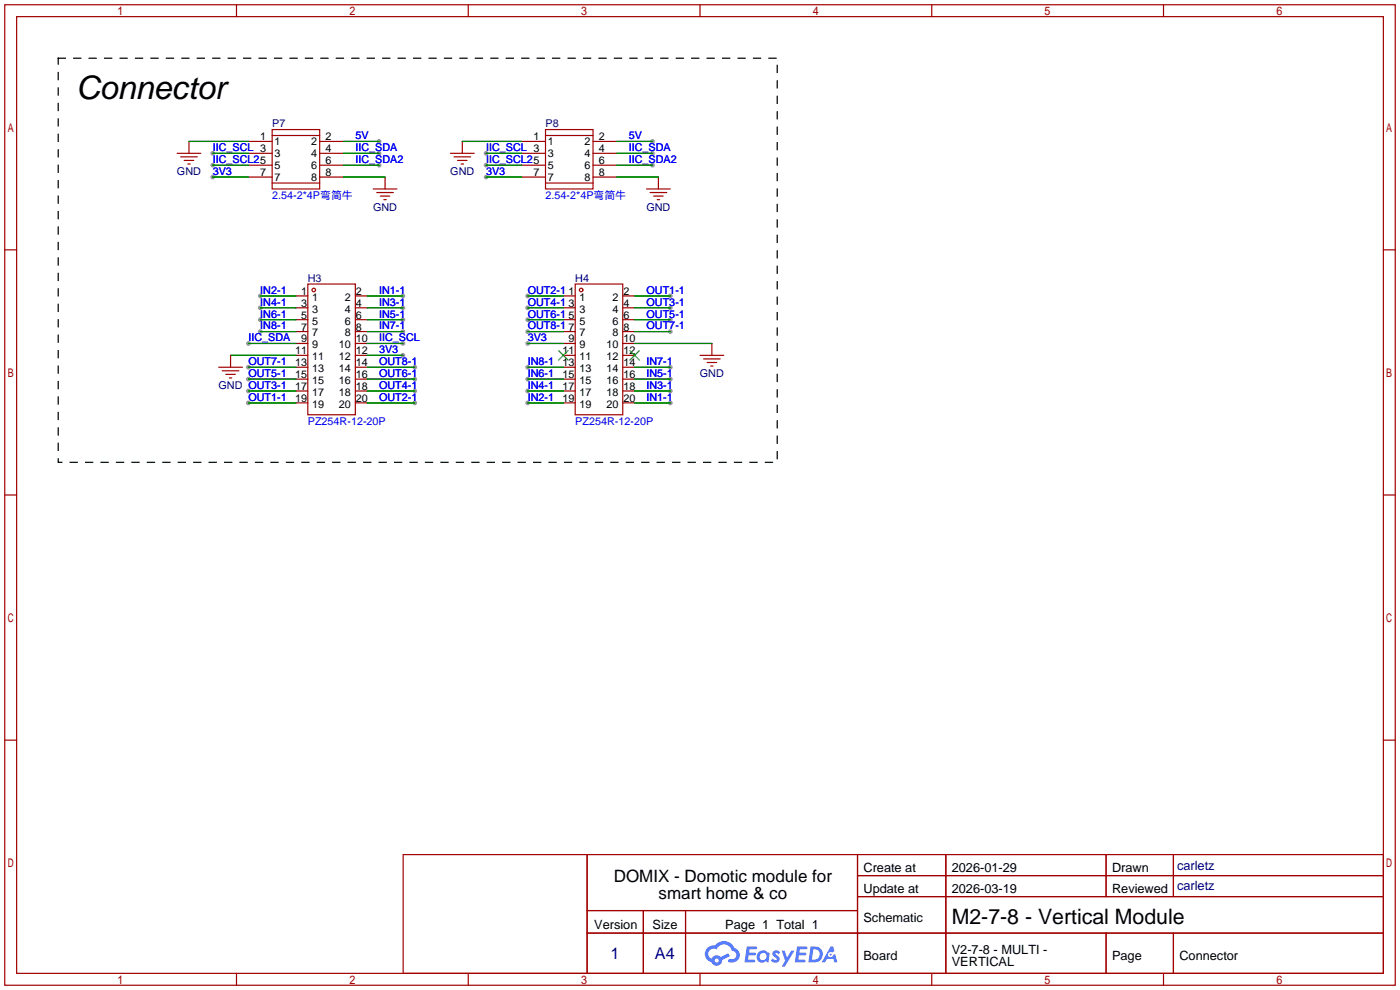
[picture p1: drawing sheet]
<svg xmlns="http://www.w3.org/2000/svg" width="299mm" height="212mm" viewBox="0 0 299 212" stroke-linecap="round" stroke-linejoin="round" font-family="sans-serif">
<g fill="#999">
<circle cx="86.1" cy="63.2" r=".51"/>
<circle cx="55.6" cy="63.2" r=".51"/>
<circle cx="86.1" cy="65.8" r=".51"/>
<circle cx="86.1" cy="68.3" r=".51"/>
<circle cx="86.1" cy="70.9" r=".51"/>
<circle cx="55.6" cy="65.8" r=".51"/>
<circle cx="55.6" cy="68.3" r=".51"/>
<circle cx="55.6" cy="70.9" r=".51"/>
<circle cx="86.1" cy="73.4" r=".51"/>
<circle cx="53.1" cy="73.4" r=".51"/>
<circle cx="143.3" cy="86.1" r=".51"/>
<circle cx="143.3" cy="83.6" r=".51"/>
<circle cx="143.3" cy="81" r=".51"/>
<circle cx="143.3" cy="78.5" r=".51"/>
<circle cx="143.3" cy="70.9" r=".51"/>
<circle cx="143.3" cy="68.3" r=".51"/>
<circle cx="143.3" cy="65.8" r=".51"/>
<circle cx="143.3" cy="63.2" r=".51"/>
<circle cx="112.8" cy="63.2" r=".51"/>
<circle cx="112.8" cy="65.8" r=".51"/>
<circle cx="112.8" cy="68.3" r=".51"/>
<circle cx="112.8" cy="70.9" r=".51"/>
<circle cx="112.8" cy="73.4" r=".51"/>
<circle cx="112.8" cy="78.5" r=".51"/>
<circle cx="112.8" cy="81" r=".51"/>
<circle cx="112.8" cy="83.6" r=".51"/>
<circle cx="112.8" cy="86.1" r=".51"/>
<circle cx="45.5" cy="32.8" r=".51"/>
<circle cx="45.5" cy="35.3" r=".51"/>
<circle cx="45.5" cy="37.8" r=".51"/>
<circle cx="81" cy="32.8" r=".51"/>
<circle cx="81" cy="30.2" r=".51"/>
<circle cx="81" cy="35.3" r=".51"/>
<circle cx="103.9" cy="32.8" r=".51"/>
<circle cx="103.9" cy="35.3" r=".51"/>
<circle cx="103.9" cy="37.8" r=".51"/>
<circle cx="139.4" cy="32.8" r=".51"/>
<circle cx="139.4" cy="30.2" r=".51"/>
<circle cx="139.4" cy="35.3" r=".51"/>
<circle cx="88.6" cy="78.5" r=".51"/>
<circle cx="88.6" cy="81" r=".51"/>
<circle cx="88.6" cy="83.6" r=".51"/>
<circle cx="88.6" cy="86.1" r=".51"/>
<circle cx="53.1" cy="78.5" r=".51"/>
<circle cx="53.1" cy="81" r=".51"/>
<circle cx="53.1" cy="83.6" r=".51"/>
<circle cx="53.1" cy="86.1" r=".51"/>
<circle cx="86.1" cy="75.9" r=".51"/>
</g>
<g fill="none" stroke="#a10000" stroke-width=".25">
<path d="M1 1h297.2v209.6h-297.2zM3.6 3.6h292.1v204.4h-292.1zM50.5 1v2.6M100.1 1v2.6M149.6 1v2.6M199.1 1v2.6M248.7 1v2.6M1 53.4h2.6M295.7 53.4h2.5M1 105.8h2.6M295.7 105.8h2.5M1 158.2h2.6"/>
<path d="M295.7 158.2h2.5M50.5 208v2.6M100.1 208v2.6M149.6 208v2.6M199.1 208v2.6M248.7 208v2.6"/>
</g>
<g fill="#5487ff">
<path d="M165.3 203.3a.99 .99 0 0 1 1.4 .2l-.3 .5a.39 .39 0 0 0-.3-.3 .39 .39 0 0 0-.4 .1l.1 .1a1.02 1.02 0 0 1 .6 1.6 1.17 1.17 0 0 1-1.7-.2l.4-.5 .6 .4 .3-.1v-.3a1.01 1.01 0 0 1-.7-1.5z"/>
<path d="M167.1 203.2h.6l.5 1.5 .9-1.5h.7l-2.1 3.4h-.7l.8-1.3z"/>
<path d="M159.6 202.3h1.9l.3 .1-.1 .4-1.5 .1-.1 .7h1.2l.3 .3-.3 .3h-1.3l-.1 .9h1.4l.1 .3-.1 .2-2.2 .1z"/>
<path d="M170.4 202.3h1.9l.2 .1-.1 .4-1.5 .1-.1 .7h1.3l.3 .3-.4 .3h-1.2l-.2 .9h1.4l.2 .3-.2 .2-2.1 .1z"/>
<path d="M177.5 202.3h.6l.2 1-.5 .3a.57 .57 0 0 0-.8 .2 .57 .57 0 0 0 .4 .8 .57 .57 0 0 0 .7-.5l.4-.2 .5 1.8h-.7l-.2-.7h-1.4l-.4 .7h-.7z"/>
<path d="M173.2 202.3l-.4 3.4h1.1a1.73 1.73 0 0 0 1.9-1.7 1.73 1.73 0 0 0-2-1.7zM173.8 202.9a1.14 1.14 0 0 1 1.4 1.1 1.14 1.14 0 0 1-1.5 1.1h-.2z"/>
<path d="M162 203.6a1.26 1.26 0 0 0 0 1.8 1.26 1.26 0 0 0 1.7 .1l.5 .2 .3-1.9-.1-.2h-.4a1.21 1.21 0 0 0-2 0zM162.6 203.9a.76 .76 0 0 1 1 0 .76 .76 0 0 1 .1 1.1 .76 .76 0 0 1-1 .1l-.4-.6z"/>
<path d="M151.2 202.6a1.81 1.81 0 0 0 .9 3 1.18 1.18 0 0 0 1.3 .8 1.18 1.18 0 0 0 .9-1.2l1.7-.9-.4-.6-1.5 .8a1.2 1.2 0 0 0-2 .4 1.14 1.14 0 0 1-.6-1.6 1.14 1.14 0 0 1 1.7-.4 1.73 1.73 0 0 1 1.7-1.1 1.73 1.73 0 0 1 1.6 1.4 .94 .94 0 0 1 .8 1.2 .94 .94 0 0 1-1.3 .6 .36 .36 0 0 0-.4 .3 .36 .36 0 0 0 .3 .4 1.63 1.63 0 0 0 2.1-1 1.63 1.63 0 0 0-1-2.1 2.43 2.43 0 0 0-4.2-.5l-1 .1zM152.7 205.3a.45 .45 0 0 1 .9 0 .45 .45 0 0 1-.9 0z"/>
<circle cx="177.5" cy="204" r=".22"/>
</g>
<g fill="none" stroke="#a10000" stroke-width=".25">
<path d="M37.8 32.8h5.1M38.6 33.5h3.6M39.4 34.3h2M40.1 35.1h.5M40.4 30.2v2.6M53.1 30.2h5.1M53.1 32.8h5.1M53.1 35.3h5.1M53.1 37.8h5.1M58.2 27.7h10.1v12.7h-10.1zM58.2 29h10.1M58.2 39.1h10.1"/>
<path d="M68.3 30.2h5.1M68.3 32.8h5.1M68.3 35.3h5.1M68.3 37.8h5.1M82.3 37.8v2.6M96.3 32.8h5M97 33.5h3.6M97.8 34.3h2M98.6 35.1h.5M98.8 30.2v2.6M111.5 30.2h5.1M111.5 32.8h5.1"/>
<path d="M111.5 35.3h5.1M111.5 37.8h5.1M116.6 27.7h10.1v12.7h-10.1zM116.6 29h10.1M116.6 39.1h10.1M126.7 30.2h5.1M126.7 32.8h5.1M126.7 35.3h5.1M126.7 37.8h5.1M140.7 37.8v2.6M79.8 40.4h5M80.5 41.1h3.6"/>
<path d="M81.3 41.9h2M82 42.7h.5M138.2 40.4h5.1M138.9 41.1h3.6M139.7 41.9h2M140.5 42.7h.5M46.7 78.5h5.1M47.5 79.2h3.6M49.3 75.9v2.6M63.2 63.2h2.6M63.2 65.8h2.6M63.2 68.3h2.6"/>
<path d="M63.2 70.9h2.6M63.2 78.5h2.6M63.2 73.4h2.6M63.2 75.9h2.6M65.8 60.7h10.1v27.9h-10.1zM75.9 63.2h2.6M75.9 65.8h2.6M75.9 68.3h2.6M75.9 70.9h2.6M75.9 78.5h2.6M75.9 73.4h2.6M75.9 75.9h2.6"/>
<path d="M120.4 63.2h2.5M120.4 65.8h2.5M120.4 68.3h2.5M120.4 70.9h2.5M120.4 78.5h2.5M120.4 73.4h2.5M120.4 75.9h2.5M122.9 60.7h10.2v27.9h-10.2zM133.1 63.2h2.5M133.1 65.8h2.5M133.1 68.3h2.5M133.1 70.9h2.5"/>
<path d="M133.1 78.5h2.5M133.1 73.4h2.5M133.1 75.9h2.5M149.6 75.9h5.1M150.4 76.7h3.5M151.1 77.5h2.1M151.9 78.2h.5M152.1 73.4v2.5M48.3 80h2M49 80.8h.5M63.2 86.1h2.6M63.2 83.6h2.6"/>
<path d="M63.2 81h2.6M75.9 86.1h2.6M75.9 83.6h2.6M75.9 81h2.6M120.4 86.1h2.5M120.4 83.6h2.5M120.4 81h2.5M133.1 86.1h2.5M133.1 83.6h2.5M133.1 81h2.5M86.2 182.6h209.5v25.4h-209.5zM125.5 182.6v25.4"/>
<path d="M125.5 194.6h57.8M125.5 199.4h170.2M137.5 194.6v13.4M146.5 194.6v13.4M183.3 182.6v25.4M183.3 187.1h112.4M183.3 191.6h112.4M202.1 182.6v25.4M236.4 182.6v9M236.4 199.4v8.6M250.8 182.6v9M250.8 199.4v8.6"/>
<circle cx="67.1" cy="62" r=".38"/>
<circle cx="124.2" cy="62" r=".38"/>
</g>
<path d="M119.4 74.9l2 2.1M121.4 74.9l-2 2.1M134.6 74.9l2.1 2.1M136.7 74.9l-2.1 2.1" fill="none" stroke="#3c3" stroke-width=".25"/>
<g fill="none" stroke="#008700" stroke-width=".25">
<path d="M40.4 30.2h12.7M45.5 32.8h7.6M45.5 35.3h7.6M45.5 37.8h7.6M73.4 32.8h7.6M73.4 35.3h7.6M73.4 30.2h7.6M73.4 37.8h8.9M98.8 30.2h12.7M103.9 32.8h7.6M103.9 35.3h7.6M103.9 37.8h7.6"/>
<path d="M131.8 32.8h7.6M131.8 35.3h7.6M131.8 30.2h7.6M131.8 37.8h8.9M49.3 75.9h13.9M53.1 73.4h10.1M53.1 78.5h10.1M55.6 63.2h7.6M55.6 65.8h7.6M55.6 68.3h7.6M55.6 70.9h7.6M78.5 63.2h7.6"/>
<path d="M78.5 65.8h7.6M78.5 68.3h7.6M78.5 70.9h7.6M78.5 73.4h7.6M78.5 78.5h10.1M78.5 75.9h7.6M112.8 63.2h7.6M112.8 65.8h7.6M112.8 68.3h7.6M112.8 70.9h7.6M112.8 73.4h7.6M112.8 78.5h7.6"/>
<path d="M135.6 63.2h7.7M135.6 65.8h7.7M135.6 68.3h7.7M135.6 70.9h7.7M135.6 73.4h16.5M135.6 78.5h7.7M53.1 86.1h10.1M53.1 83.6h10.1M53.1 81h10.1M78.5 86.1h10.1M78.5 83.6h10.1M78.5 81h10.1"/>
<path d="M112.8 86.1h7.6M112.8 83.6h7.6M112.8 81h7.6M135.6 86.1h7.7M135.6 83.6h7.7M135.6 81h7.7"/>
</g>
<path d="M12.4 12.4h153.7v86.4h-153.7z" fill="none" stroke="#000" stroke-width=".25" stroke-dasharray="1.5 1.8"/>
<text font-size="6.9" x="16.3" y="21.2">Connector</text>
<text font-size="4.5" x="203.4" y="197.5">M2-7-8 - Vertical Module</text>
<g font-size="3.6">
<text x="131.2" y="188.5">DOMIX - Domotic module for</text>
<text x="140.8" y="192.2">smart home &amp; co</text>
</g>
<g font-size="3.5" fill="#000080">
<text x="130.5" y="204.9">1</text>
<text x="140" y="204.9">A4</text>
</g>
<g font-size="2.7" fill="#000080">
<text x="251.6" y="185.9">carletz</text>
<text x="251.6" y="190.2">carletz</text>
</g>
<g font-size="2.7">
<text x="184.5" y="186.3">Create at</text>
<text x="184.5" y="190.8">Update at</text>
<text x="203.4" y="186.3">2026-01-29</text>
<text x="203.4" y="190.8">2026-03-19</text>
<text x="237.7" y="186.3">Drawn</text>
<text x="237.7" y="190.8">Reviewed</text>
<text x="184.5" y="197">Schematic</text>
<text x="127" y="198.5">Version</text>
<text x="139.5" y="198.5">Size</text>
<text x="155" y="198.5">Page 1 Total 1</text>
<text x="203.4" y="203.8">V2-7-8 - MULTI -</text>
<text x="184.5" y="205.2">Board</text>
<text x="203.4" y="206.5">VERTICAL</text>
<text x="237.7" y="205.2">Page</text>
<text x="252.1" y="205.2">Connector</text>
</g>
<g font-size="2.3">
<text x="55.6" y="30">1</text>
<text x="69.6" y="30">2</text>
<text x="114" y="30">1</text>
<text x="128" y="30">2</text>
<text x="58.7" y="31">1</text>
<text x="58.7" y="33.6">3</text>
<text x="66.5" y="31">2</text>
<text x="66.5" y="33.6">4</text>
<text x="69.6" y="32.5">4</text>
<text x="69.6" y="35.1">6</text>
<text x="117.1" y="31">1</text>
<text x="117.1" y="33.6">3</text>
<text x="125" y="31">2</text>
<text x="125" y="33.6">4</text>
<text x="128" y="32.5">4</text>
<text x="128" y="35.1">6</text>
<text x="55.6" y="37.6">7</text>
<text x="58.7" y="36.1">5</text>
<text x="58.7" y="38.6">7</text>
<text x="66.5" y="36.1">6</text>
<text x="66.5" y="38.6">8</text>
<text x="69.6" y="37.6">8</text>
<text x="114" y="37.6">7</text>
<text x="117.1" y="36.1">5</text>
<text x="117.1" y="38.6">7</text>
<text x="125" y="36.1">6</text>
<text x="125" y="38.6">8</text>
<text x="128" y="37.6">8</text>
<text x="64.4" y="63">1</text>
<text x="64.4" y="65.6">3</text>
<text x="66.7" y="64.3">1</text>
<text x="73.7" y="64.3">2</text>
<text x="76.1" y="65.6">4</text>
<text x="76.1" y="63">2</text>
<text x="121.5" y="63">1</text>
<text x="121.5" y="65.6">3</text>
<text x="123.9" y="64.3">1</text>
<text x="130.9" y="64.3">2</text>
<text x="133.2" y="65.6">4</text>
<text x="133.2" y="63">2</text>
<text x="64.4" y="68.1">5</text>
<text x="64.4" y="70.6">7</text>
<text x="66.7" y="66.8">3</text>
<text x="66.7" y="69.4">5</text>
<text x="66.7" y="71.9">7</text>
<text x="73.7" y="71.9">8</text>
<text x="73.7" y="69.4">6</text>
<text x="73.7" y="66.8">4</text>
<text x="76.1" y="70.6">8</text>
<text x="76.1" y="68.1">6</text>
<text x="121.5" y="68.1">5</text>
<text x="121.5" y="70.6">7</text>
<text x="123.9" y="66.8">3</text>
<text x="123.9" y="69.4">5</text>
<text x="123.9" y="71.9">7</text>
<text x="130.9" y="71.9">8</text>
<text x="130.9" y="69.4">6</text>
<text x="130.9" y="66.8">4</text>
<text x="133.2" y="70.6">8</text>
<text x="133.2" y="68.1">6</text>
<text x="63.1" y="75.7">11</text>
<text x="64.4" y="73.2">9</text>
<text x="66.7" y="74.4">9</text>
<text x="66.7" y="77">11</text>
<text x="72.4" y="77">12</text>
<text x="72.4" y="74.4">10</text>
<text x="76.1" y="75.7">12</text>
<text x="76.1" y="73.2">10</text>
<text x="120.2" y="75.7">11</text>
<text x="121.5" y="73.2">9</text>
<text x="123.9" y="74.4">9</text>
<text x="123.9" y="77">11</text>
<text x="129.6" y="77">12</text>
<text x="129.6" y="74.4">10</text>
<text x="133.2" y="75.7">12</text>
<text x="133.2" y="73.2">10</text>
<text x="63.1" y="78.3">13</text>
<text x="63.1" y="80.8">15</text>
<text x="63.1" y="83.3">17</text>
<text x="66.7" y="79.5">13</text>
<text x="66.7" y="82.1">15</text>
<text x="72.4" y="82.1">16</text>
<text x="72.4" y="79.5">14</text>
<text x="76.1" y="83.3">18</text>
<text x="76.1" y="80.8">16</text>
<text x="76.1" y="78.3">14</text>
<text x="120.2" y="78.3">13</text>
<text x="120.2" y="80.8">15</text>
<text x="120.2" y="83.3">17</text>
<text x="123.9" y="79.5">13</text>
<text x="123.9" y="82.1">15</text>
<text x="129.6" y="82.1">16</text>
<text x="129.6" y="79.5">14</text>
<text x="133.2" y="83.3">18</text>
<text x="133.2" y="80.8">16</text>
<text x="133.2" y="78.3">14</text>
<text x="63.1" y="85.9">19</text>
<text x="66.7" y="84.6">17</text>
<text x="66.7" y="87.1">19</text>
<text x="72.4" y="87.1">20</text>
<text x="72.4" y="84.6">18</text>
<text x="76.1" y="85.9">20</text>
<text x="120.2" y="85.9">19</text>
<text x="123.9" y="84.6">17</text>
<text x="123.9" y="87.1">19</text>
<text x="129.6" y="87.1">20</text>
<text x="129.6" y="84.6">18</text>
<text x="133.2" y="85.9">20</text>
</g>
<g font-size="2.3" fill="#000080">
<text x="58.2" y="27.2">P7</text>
<text x="116.6" y="27.2">P8</text>
<text x="37.8" y="37.4">GND</text>
<text x="96.2" y="37.4">GND</text>
<text x="79.7" y="45">GND</text>
<text x="138.2" y="45">GND</text>
<text x="65.8" y="60.2">H3</text>
<text x="122.9" y="60.2">H4</text>
<text x="46.7" y="83.1">GND OUT3-1</text>
<text x="149.6" y="80.6">GND</text>
</g>
<g font-size="2.3" fill="#00f">
<text x="75.9" y="29.8">5V</text>
<text x="134.4" y="29.8">5V</text>
<text x="45.5" y="32.3">IIC_SCL 3</text>
<text x="45.5" y="34.8">IIC_SCL25</text>
<text x="75.9" y="32.3">IIC_SDA</text>
<text x="75.9" y="34.8">IIC_SDA2</text>
<text x="103.9" y="32.3">IIC_SCL 3</text>
<text x="103.9" y="34.8">IIC_SCL25</text>
<text x="134.4" y="32.3">IIC_SDA</text>
<text x="134.4" y="34.8">IIC_SDA2</text>
<text x="45.5" y="37.4">3V3</text>
<text x="103.9" y="37.4">3V3</text>
<text x="58.2" y="42.5">2.54-2*4P弯简牛</text>
<text x="116.6" y="42.5">2.54-2*4P弯简牛</text>
<text x="55.6" y="62.8">IN2-1</text>
<text x="55.6" y="65.3">IN4-1</text>
<text x="81" y="62.8">IN1-1</text>
<text x="81" y="65.3">IN3-1</text>
<text x="112.8" y="62.8">OUT2-1</text>
<text x="112.8" y="65.3">OUT4-1</text>
<text x="138.2" y="65.3">OUT3-1</text>
<text x="138.2" y="62.8">OUT1-1</text>
<text x="55.6" y="67.9">IN6-1</text>
<text x="55.6" y="70.4">IN8-1</text>
<text x="81" y="67.9">IN5-1</text>
<text x="81" y="70.4">IN7-1</text>
<text x="112.8" y="67.9">OUT6-1</text>
<text x="112.8" y="70.4">OUT8-1</text>
<text x="138.2" y="70.4">OUT7-1</text>
<text x="138.2" y="67.9">OUT5-1</text>
<text x="53.1" y="72.9">IIC_SDA</text>
<text x="81" y="72.9">IIC_SCL</text>
<text x="81" y="75.5">3V3</text>
<text x="112.8" y="72.9">3V3</text>
<text x="53.1" y="78">OUT7-1</text>
<text x="53.1" y="80.6">OUT5-1</text>
<text x="81" y="78">OUT8-1</text>
<text x="81" y="80.6">OUT6-1</text>
<text x="81" y="83.1">OUT4-1</text>
<text x="112.8" y="78">IN8-1</text>
<text x="112.8" y="80.6">IN6-1</text>
<text x="112.8" y="83.1">IN4-1</text>
<text x="138.2" y="83.1">IN3-1</text>
<text x="138.2" y="80.6">IN5-1</text>
<text x="138.2" y="78">IN7-1</text>
<text x="53.1" y="85.6">OUT1-1</text>
<text x="81" y="85.6">OUT2-1</text>
<text x="112.8" y="85.6">IN2-1</text>
<text x="138.2" y="85.6">IN1-1</text>
<text x="65.8" y="90.7">PZ254R-12-20P</text>
<text x="122.9" y="90.7">PZ254R-12-20P</text>
</g>
</svg>
